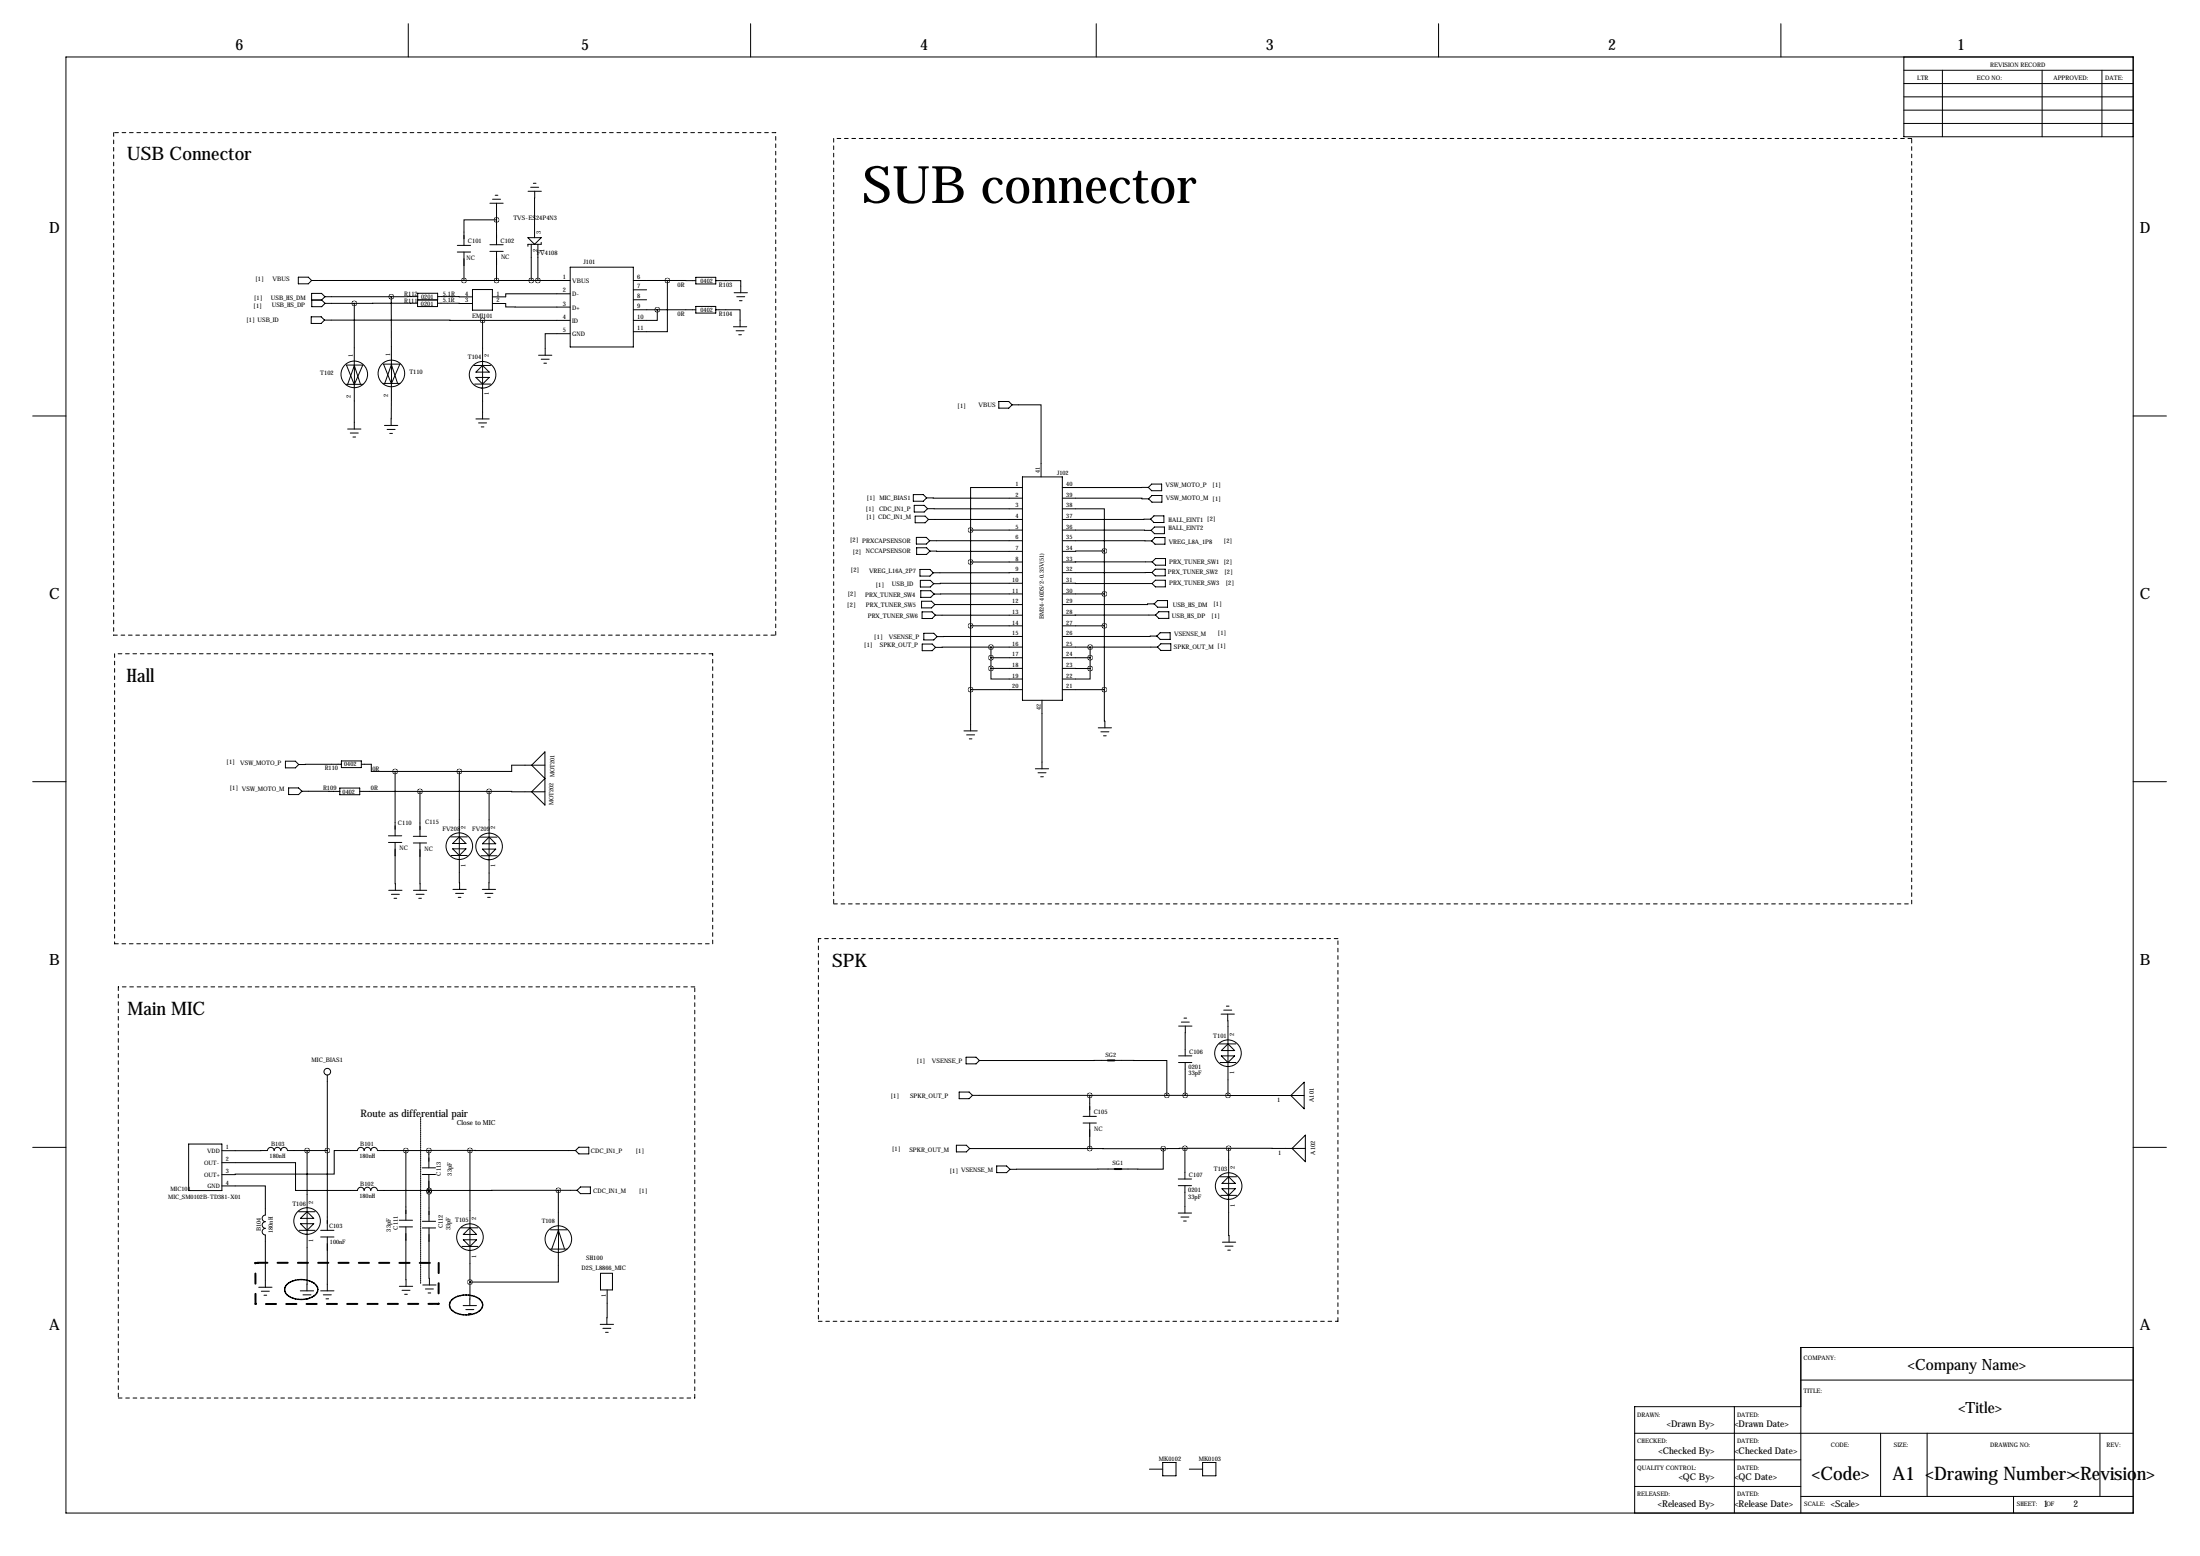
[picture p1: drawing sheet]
<svg xmlns="http://www.w3.org/2000/svg" width="841mm" height="594mm" viewBox="0 0 841 594" stroke-linecap="round" stroke-linejoin="round" font-family="sans-serif">
<path d="M160.7 426.8v63.5" fill="none" stroke="#000" stroke-width=".38" stroke-dasharray=".4 .4"/>
<path d="M109.6 490.7a8.8 8.8 0 0 1 11 0 2.89 2.89 0 0 1-1.4 4.9 8.8 8.8 0 0 1-10.1-1.7 2.6 2.6 0 0 1 .5-3.2zM172.6 496.6a8.8 8.8 0 0 1 11 0 2.89 2.89 0 0 1-1.4 4.9 8.8 8.8 0 0 1-10.1-1.7 2.6 2.6 0 0 1 .5-3.2z" fill="none" stroke="#000" stroke-width=".51"/>
<g fill="none" stroke="#000" stroke-width=".38">
<path d="M156 9.1v12.7M286.8 9.1v12.7M418.9 9.1v12.7M549.7 9.1v12.7M680.5 9.1v12.7M25.2 21.8h789.9v556.2h-789.9zM727.5 26.8h87.6M727.5 31.9h87.6M727.5 21.8v30.4h87.6M727.5 37h87.6M742.2 26.8v25.4M780.3 26.8v25.4"/>
<path d="M803.2 26.8v25.4M727.5 42.1h87.6M727.5 47.2h87.6M187.2 77.6h5.1M188.2 76.1h3.1M189.2 74.6h1M189.7 77.6v15.9M201.8 73.1h5.1M202.8 71.5h3M203.8 70h1M204.3 73.1v17.7M174.8 93.7h5"/>
<path d="M174.8 96.3h5M177.3 96.3v10.9M187.2 93.5h5.1M187.2 96h5.1M189.7 84h-12.4v9.7M189.7 96v11.2M201.7 90.8h5.1l-2.5 2.5zM203 93.3v13.9M205.5 93.3v13.9M206.8 92.6v.7h-5.1v.8M114 105.9h3.8l1.3 1.3-1.3 1.2h-3.8zM119.1 107.2h98.8"/>
<path d="M119.1 114.6v2.6h3.8l1.3-1.3M124.2 113.4h25.3M124.2 113.4l-1.3-1.3h-3.8v2.5h3.8l1.3 1.3M124.2 113.4l-1.3 1.2M124.2 115.9h11.2M135.4 115.9v23.6l2.3 7.2M149.5 113.4l.1 25.7M159.6 115.8l-24.2 .1M159.6 113.3l-10.1 .1M159.6 114.6v-2.6h7.6v2.6h-7.6v2.5h7.6v-2.5M167.2 115.8l13.3 .1M167.2 113.3l13.3 .1"/>
<path d="M180.5 110.6h7.7v7.9h-7.7zM188.2 115.9h5v1.4h24.7M217.9 112.2h-24.7v1.2h-5M217.9 102.1h24.1v30.5h-24.1zM242 107.2h13M242 110.7h5.1M242 114.5h5.1M242 118.3h23.9M251.2 118.3v4.1h-9.2M255 107.2v19.5h-13M255 107.2h10.9M265.9 105.9h7.6v2.6h-7.6z"/>
<path d="M265.9 117.1h7.6v2.5h-7.6zM273.5 118.3h9.3v6.5M273.5 107.2h9.6v4.6M280.5 111.8h5.1M281.5 113.4h3.1M282.5 114.9h1.1M118.9 121h3.8l1.3 1.3-1.3 1.3h-3.8zM124 122.3l60.4 .1M132.3 139.5h6.4M132.4 139.5l3 7.4 3.2-7.4M146.5 139.1h6.4l-3.3 7.5zM149.5 139.1l2.4 7.3"/>
<path d="M181.1 139.6h6.4M184.4 122.4v37.6M184.4 122.4h33.5M184.4 139.6l2.5 2.6h-5zM205.8 135.7h5.1M206.8 137.2h3.1M207.8 138.8h1M217.9 127.5h-9.6v8.2M280.3 124.8h5M281.3 126.4h3M282.3 127.9h1M12.5 158.9h12.7"/>
<path d="M132.3 146.8h6.4M132.8 146.8l2.6-7.2v7.2M135.4 146.8v17.1M146.5 146.5h6.4M147 146.5l2.6-7.3-.1 23.3M181.4 146.7h6.1M181.9 144.2h5l-2.5 2.5zM183.9 148.3h.5M381.7 153.4h3.8l1.2 1.3-1.2 1.2h-3.8zM386.7 154.7h11.1v27.5M815.1 158.9h12.7M132.8 163.9h5.1"/>
<path d="M133.9 165.4h3M134.9 166.9h1M146.9 162.5h5.1M147.9 164.1h3.1M148.9 165.6h1.1M181.9 160h5M182.9 161.6h3M183.9 163.1h1M349 188.9h3.8l1.3 1.3-1.3 1.3h-3.8zM349.4 193.1h3.8l1.2 1.2-1.2 1.3h-3.8zM349.7 197.2h3.8l1.3 1.2-1.3 1.3h-3.8zM354.1 190.2l36.6 .1"/>
<path d="M354.4 194.3l36.3 .1M354.8 198.4h35.9M390.7 186.3h-19.8v16.2M390.7 182.2h15.2v85.3h-15.2zM405.9 194.4h16.1v16.1M405.9 190.3h30.5v.3h2.5M438.8 186.2l-32.9 .1M438.8 186.2l1.3-1.3h3.8v2.6h-3.8zM438.9 190.6l1.3-1.3h3.8v2.5h-3.8zM439.7 198.3l-33.8 .1M440.9 197.1h3.9v2.5h-3.9l-1.2-1.3zM350.2 205.3h3.8l1.2 1.3-1.2 1.2h-3.8z"/>
<path d="M350.3 209.3h3.8l1.2 1.2-1.2 1.3h-3.8zM351.5 217.5h3.8l1.3 1.3-1.3 1.3h-3.8zM355.2 206.6h35.5M355.3 210.5l35.4 .1M370.9 202.5h19.8M370.9 214.7h19.8M370.9 202.5v76.7M390.7 218.8h-34.1M405.9 206.6h34.2M405.9 202.5l34 .1M422 210.5l-16.1 .1M422 210.5v53"/>
<path d="M440.2 218.7l-34.3 .1M440.3 214.6l-34.4 .1M441.1 201.3h3.9v2.6h-3.9l-1.2-1.3zM441.4 205.4h3.8v2.5h-3.8l-1.3-1.3zM441.5 217.4h3.8v2.6h-3.8l-1.3-1.3zM441.6 213.4h3.8v2.5h-3.8l-1.3-1.3zM351.7 221.7h3.8l1.3 1.3-1.3 1.3h-3.8zM351.8 225.7h3.9l1.2 1.2-1.2 1.3h-3.9zM352.1 229.7h3.9l1.2 1.3-1.2 1.2h-3.9zM352.3 233.8h3.9l1.2 1.2-1.2 1.3h-3.9zM357.2 231h33.5M357.4 235h33.3"/>
<path d="M370.9 239.1h19.8M390.7 222.8l-33.9 .2M390.7 226.9h-33.8M405.9 222.8l34.3 .1M405.9 226.9h16.1M405.9 239.1h16.1M440.2 222.9l1.3-1.2h3.8v2.5h-3.8zM441 230.7h-2.5v.3h-32.6M441.6 235h-35.7M441.6 235l1.2-1.3h3.8v2.5h-3.8zM442.3 229.4h3.8v2.6h-3.8l-1.3-1.3zM352.4 246h3.8l1.3 1.3-1.3 1.3h-3.8z"/>
<path d="M353 241.9h3.8l1.3 1.3-1.3 1.3h-3.8zM378.7 247.2l-21.2 .1M378.7 255.3v4.1h12M378.7 247.2h12M378.7 251.3h12M378.7 255.3h12M378.7 247.2v8.1M390.7 243.1l-32.6 .1M405.9 255.3l10.7 .1M405.9 247.2h36.4M405.9 251.3h10.7M416.6 255.4v4h-10.7"/>
<path d="M416.6 247.2v8.2M442.1 243l-36.2 .1M443.3 241.7h3.8v2.6h-3.8l-1.2-1.3zM443.6 245.9h3.8v2.6h-3.8l-1.3-1.3zM368.4 279.2h5M370.9 263.5h19.8M398.2 267.5v26.2M405.9 263.5h16.1M419.7 278h5M420.7 279.6h3M422 263.5l.2 14.5M12.5 298.6h12.7"/>
<path d="M109.1 290.8h3.8l1.2 1.3-1.2 1.2h-3.8zM130.5 292l-16.4 .1M130.5 290.7h7.6v2.5h-7.6zM138.1 292h3.8v2.7h9.1M151 294.7v24.6M151 294.7h24.5M175.5 294.7l.1 45.1M208.2 292.3h-12.7v2.4h-20M208.2 287.2v20.4l-5.1-5.1 5.1-5.1-5.1-5.1zM369.4 280.7h3M370.4 282.3h1M395.6 293.7h5.1"/>
<path d="M396.6 295.2h3.1M397.7 296.7h1M421.7 281.1h1M815.1 298.6h12.7M110.3 301h3.8l1.3 1.3-1.3 1.2h-3.8zM115.4 302.3h14.4M129.8 301.1h7.7v2.5h-7.7zM137.5 302.3h49.4M148.4 319.3h5.1M157.9 319.5h5.1M160.5 302.3v17.2M172.2 319.7h6.4"/>
<path d="M175.5 319.7l2.6 2.5h-5.1zM183.6 319.8h6.3M186.9 302.3l-.1 37.5M186.9 302.3l21.3 .2M186.9 319.8l2.5 2.5h-5zM148.4 321.8h5.1M151 321.8l.1 18.3M157.9 322h5.1M160.5 322v18.1M172.5 326.8h6.1M173 324.3h5.1l-2.6 2.5zM173.1 339.8h5.1"/>
<path d="M175 328.3h.5M183.8 326.9h6.1M184.3 339.8h5.1M184.4 324.4h5l-2.5 2.5zM186.4 328.4h.5M148.5 340.1h5.1M149.6 341.6h3M150.6 343.2h1M158 340.1h5.1M159 341.6h3.1M160 343.2h1M174.1 341.3h3"/>
<path d="M175.1 342.8h1M185.3 341.3h3.1M186.3 342.8h1.1M450.4 392h5.1M451.4 390.5h3.1M452.4 388.9h1M452.9 392v11.4M465.9 398.8h6.4M466.6 387.4h5.1M467.6 385.9h3.1M468.6 384.4h1M469.1 387.4l.1 31.1"/>
<path d="M125.1 410.7v59.3M366.5 417.2h3.8l1.3 1.3-1.3 1.2h-3.8zM369.2 403.9h3.8l1.2 1.2-1.2 1.3h-3.8zM371.6 418.5h97.6M416.4 418.5v8M423.3 405.1h-49.1M425.9 405.1h20v13.4M450.3 403.4h5.1M450.3 405.9h5.1M452.9 405.9v12.6M466.2 405.9h6.1M466.7 403.4h5.1l-2.6 2.5z"/>
<path d="M466.7 401.3l2.5-2.5 2.6 2.5zM468.7 407.4h.5M469.2 418.5h29.1M498.3 413.4v10.2l-5-5.1zM12.5 438.3h12.7M72.1 437.1h12.7v17.7h-12.7zM104.7 439.5a1.27 1.27 0 0 0-1.2-1.2 1.27 1.27 0 0 0-1.3 1.2l-17.4 .1M104.8 439.5a1.27 1.27 0 0 1 1.2-1.2 1.27 1.27 0 0 1 1.3 1.2 1.27 1.27 0 0 1 1.3-1.2 1.27 1.27 0 0 1 1.2 1.2h15.3M117.3 439.5v53.6M139.1 439.5a1.27 1.27 0 0 0-1.2-1.2 1.27 1.27 0 0 0-1.3 1.2h-8.9v9l-42.9 .2M139.1 439.5a1.27 1.27 0 0 1 1.3-1.2 1.27 1.27 0 0 1 1.3 1.2 1.27 1.27 0 0 1 1.3-1.2 1.27 1.27 0 0 1 1.2 1.2h19.7M155.1 439.5v26.7"/>
<path d="M163.9 439.5v6.6M179.6 439.5h-15.7M179.6 439.5v50.3M179.6 439.5h40.3M219.9 439.5l1.3-1.2h3.8v2.5h-3.8zM365.5 437.5h3.8l1.2 1.3-1.2 1.2h-3.8zM370.5 438.8h45.9M413.9 426.5h5M413.9 429h5M416.4 438.8h28.1M416.4 429v9.8M444.5 438.8v7.9l-16-.1"/>
<path d="M452.8 438.7l-8.3 .1M452.8 438.7v11.7M452.8 438.7h16.7M469.5 438.7l.1 35.8M469.5 438.7h29.3M498.8 433.6v10.2l-5.1-5.1zM815.1 438.3h12.7M84.8 453.1h16.6v11.1a1.27 1.27 0 0 0-1.2 1.2 1.27 1.27 0 0 0 1.2 1.3 1.27 1.27 0 0 0-1.2 1.3 1.27 1.27 0 0 0 1.2 1.3 1.27 1.27 0 0 0-1.2 1.2 1.27 1.27 0 0 0 1.2 1.3v20M84.8 444.2h28.1v10.6h23.7M136.6 454.8a1.27 1.27 0 0 1 1.3-1.2 1.27 1.27 0 0 1 1.2 1.2M139.1 454.8a1.27 1.27 0 0 1 1.3-1.2 1.27 1.27 0 0 1 1.3 1.2M141.7 454.8a1.27 1.27 0 0 1 1.3-1.2 1.27 1.27 0 0 1 1.2 1.2h19.8"/>
<path d="M161.3 446.1h5.1M161.3 448.7h5.1M163.9 448.7v6.6M163.9 455.3v11.3M164 454.8l-.1 .5M213.4 454.7l-49.4 .1M213.4 454.7v15.1l2.3 7.3M213.4 454.7h7.1M221.8 453.5h3.8v2.5h-3.8l-1.3-1.3zM380.8 445.4h3.9l1.2 1.3-1.2 1.3h-3.9zM426 446.6l-40.1 .1M450.2 450.4h5.1"/>
<path d="M450.2 453h5.1M452.8 453v10.4M466.2 449.5h6.3M466.4 456.7h6.1M467 452.1l2.5-2.6 2.5 2.6zM467 454.1h5l-2.5 2.6zM469 458.2h.5M114 462.9h6.4M114.3 470h6.1M114.8 467.5h5.1l-2.6 2.5zM116.8 471.5h.5M117.3 462.9l2.6 2.5h-5.1z"/>
<path d="M122.5 470h5.1M122.5 472.6h5.1M125.1 472.6v20.5M152.6 466.2h5M152.6 468.7h5M155.1 468.7v22.7M161.4 466.6h5.1M161.4 469.1h5.1M163.9 469.1l.2 21.8M176.3 469.1h6.3M176.5 476.2h6.1M177 473.6h5.1l-2.5 2.6z"/>
<path d="M179.1 477.7h.5M179.6 469.1l2.5 2.5h-5.1zM210.3 469.8h6.4M210.3 477.2h6.4M210.8 477.2l2.6-7.3v7.3M213.4 477.2v12.6h-33.8M450.2 463.4h5.1M451.3 464.9h3M452.3 466.5h1M467.1 474.5h5.1M468.1 476.1h3.1M469.1 477.6h1.1"/>
<path d="M98.9 491.8h5M99.9 493.3h3M100.9 494.8h1M114.8 493.1h5M115.8 494.7h3M116.8 496.2h1M122.5 493.1h5.1M123.5 494.7h3.1M124.6 496.2h1M152.6 491.4h5.1M153.6 492.9h3.1M154.6 494.5h1.1"/>
<path d="M161.5 490.9h5.1M162.6 492.4h3M163.6 493.9h1M177 498.8h5.1M179.6 489.8l-.1 9M229.5 486.4h4.5v6.4h-4.5zM232 492.8l-.1 13.1M178 500.3h3.1M179 501.8h1M229.4 505.9h5M230.4 507.5h3M231.4 509h1"/>
<path d="M815.1 514.8h-127v63.2M662.7 537.4v40.6M688.1 527.2h127M688.1 537.4h-63.5v40.6M444.3 558.7h5.1v5.1h-5.1zM459.5 558.7h5.1v5.1h-5.1zM624.6 547.5h190.5M624.6 557.7h63.5M718.6 547.5v24.2M736.4 547.5v24.2M802.4 547.5v24.2M439.2 561.3h5.1"/>
<path d="M454.5 561.3h5M624.6 567.9h63.5M688.1 571.7h127M769.4 571.7v6.3"/>
<circle cx="135.4" cy="143" r="5.1"/>
<circle cx="149.6" cy="142.7" r="5.1"/>
<circle cx="184.4" cy="143.2" r="5.1"/>
<circle cx="175.5" cy="323.3" r="5.1"/>
<circle cx="186.9" cy="323.4" r="5.1"/>
<circle cx="125.1" cy="409.4" r="1.27"/>
<circle cx="469.2" cy="402.4" r="5.1"/>
<circle cx="469.5" cy="453.1" r="5.1"/>
<circle cx="117.3" cy="466.5" r="5.1"/>
<circle cx="179.6" cy="472.6" r="5.1"/>
<circle cx="213.4" cy="473.4" r="5.1"/>
</g>
<g fill="none" stroke="#000" stroke-width=".38" stroke-dasharray="1.4 1.4">
<path d="M43.4 50.7v191.9M296.4 50.7h-253M318.6 52.9v292.4M730.5 52.9h-411.9M43.4 242.6h253M43.8 249.8v110.7M272.3 249.8h-228.5M296.4 242.6v-191.9M312.7 358.6v146.2M318.6 345.3h411.9M511.3 358.6h-198.6M730.5 345.3v-292.4"/>
<path d="M43.8 360.5h228.5M45.2 377v157.1M265.5 377h-220.3M272.3 360.5v-110.7M312.7 504.8h198.6M511.3 504.8v-146.2M45.2 534.1h220.3M265.5 534.1v-157.1"/>
</g>
<path d="M97.6 482.5h.8M97.6 498.2v-15.7M98.3 482.4l69.3 .1M167.6 498.1l-70 .1M167.6 482.5v15.6" fill="none" stroke="#000" stroke-width=".76" stroke-dasharray="3.9 3.9"/>
<path d="M423.3 405.1h2.6M426 446.6h2.5" fill="none" stroke="#000" stroke-width=".76"/>
<path d="M452.7 438.7a.07 .07 0 0 0 .1 0 .07 .07 0 0 0-.1 0zM452.8 418.5a.1 .1 0 0 0 .2 0 .1 .1 0 0 0-.2 0zM416.3 438.8a.1 .1 0 0 0 .2 0 .1 .1 0 0 0-.2 0zM416.3 418.5a.1 .1 0 0 0 .2 0 .1 .1 0 0 0-.2 0zM163.8 439.5a.07 .07 0 0 0 .1 0 .07 .07 0 0 0-.1 0zM163.9 454.8a.1 .1 0 0 0 .2 0 .1 .1 0 0 0-.2 0zM163.9 455.3a.07 .07 0 0 0 .1 0 .07 .07 0 0 0-.1 0zM155 439.5a.1 .1 0 0 0 .2 0 .1 .1 0 0 0-.2 0zM189.7 84a.07 .07 0 0 0 .1 0 .07 .07 0 0 0-.1 0zM189.7 107.2a.07 .07 0 0 0 .1 0 .07 .07 0 0 0-.1 0zM177.2 107.2a.1 .1 0 0 0 .2 0 .1 .1 0 0 0-.2 0zM125 439.5a.07 .07 0 0 0 .1 0 .07 .07 0 0 0-.1 0zM445.8 418.5a.07 .07 0 0 0 .1 0 .07 .07 0 0 0-.1 0zM444.4 438.8a.1 .1 0 0 0 .2 0 .1 .1 0 0 0-.2 0zM150.9 294.7a.07 .07 0 0 0 .1 0 .07 .07 0 0 0-.1 0zM160.4 302.3a.07 .07 0 0 0 .1 0 .07 .07 0 0 0-.1 0zM254.9 107.2a.1 .1 0 0 0 .2 0 .1 .1 0 0 0-.2 0zM251.1 118.3a.07 .07 0 0 0 .1 0 .07 .07 0 0 0-.1 0zM184.3 122.4a.1 .1 0 0 0 .2 0 .1 .1 0 0 0-.2 0zM179.5 439.5a.07 .07 0 0 0 .1 0 .07 .07 0 0 0-.1 0zM117.3 439.5a.07 .07 0 0 0 .1 0 .07 .07 0 0 0-.1 0zM370.8 202.5a.1 .1 0 0 0 .2 0 .1 .1 0 0 0-.2 0zM370.8 239.1a.1 .1 0 0 0 .2 0 .1 .1 0 0 0-.2 0zM378.6 247.2a.07 .07 0 0 0 .1 0 .07 .07 0 0 0-.1 0zM378.6 255.3a.07 .07 0 0 0 .1 0 .07 .07 0 0 0-.1 0zM378.6 251.3a.07 .07 0 0 0 .1 0 .07 .07 0 0 0-.1 0zM370.8 263.5a.1 .1 0 0 0 .2 0 .1 .1 0 0 0-.2 0zM416.5 247.2a.07 .07 0 0 0 .1 0 .07 .07 0 0 0-.1 0zM416.5 251.3a.07 .07 0 0 0 .1 0 .07 .07 0 0 0-.1 0zM416.5 255.4a.07 .07 0 0 0 .1 0 .07 .07 0 0 0-.1 0zM421.9 263.5a.1 .1 0 0 0 .2 0 .1 .1 0 0 0-.2 0zM421.9 239.1a.1 .1 0 0 0 .2 0 .1 .1 0 0 0-.2 0zM421.9 226.9a.1 .1 0 0 0 .2 0 .1 .1 0 0 0-.2 0zM370.8 214.7a.1 .1 0 0 0 .2 0 .1 .1 0 0 0-.2 0zM469.2 418.5a.07 .07 0 0 0 .1 0 .07 .07 0 0 0-.1 0zM469.4 438.7a.1 .1 0 0 0 .2 0 .1 .1 0 0 0-.2 0zM186.8 302.3a.1 .1 0 0 0 .2 0 .1 .1 0 0 0-.2 0zM175.4 294.7a.1 .1 0 0 0 .2 0 .1 .1 0 0 0-.2 0zM421.9 210.5a.1 .1 0 0 0 .2 0 .1 .1 0 0 0-.2 0zM179.5 489.8a.07 .07 0 0 0 .1 0 .07 .07 0 0 0-.1 0zM149.4 113.4a.1 .1 0 0 0 .2 0 .1 .1 0 0 0-.2 0zM213.3 454.7a.07 .07 0 0 0 .1 0 .07 .07 0 0 0-.1 0zM202.9 107.2a.1 .1 0 0 0 .2 0 .1 .1 0 0 0-.2 0zM205.5 107.2a.07 .07 0 0 0 .1 0 .07 .07 0 0 0-.1 0zM135.3 115.9a.1 .1 0 0 0 .2 0 .1 .1 0 0 0-.2 0z" fill="#000" stroke="#000" stroke-width="1.9"/>
<text font-size="19.7" x="329.5" y="77.5">SUB connector</text>
<g font-size="7.1">
<text x="48.5" y="61.3">USB Connector</text>
<text x="48.4" y="260.4">Hall</text>
<text x="318" y="369.4">SPK</text>
<text x="48.8" y="387.9">Main MIC</text>
<text x="692.4" y="565.6">&lt;Code&gt;</text>
<text x="723.2" y="565.6">A1 &lt;Drawing Number&gt;&lt;Revision&gt;</text>
</g>
<g font-size="5.9">
<text x="90" y="19.2">6</text>
<text x="222" y="19.2">5</text>
<text x="351.6" y="19.2">4</text>
<text x="483.7" y="19.2">3</text>
<text x="614.5" y="19.2">2</text>
<text x="747.8" y="19.2">1</text>
<text x="18.8" y="89.1">D</text>
<text x="817.7" y="89.1">D</text>
<text x="18.8" y="228.8">C</text>
<text x="817.7" y="228.8">C</text>
<text x="18.8" y="368.5">B</text>
<text x="817.7" y="368.5">B</text>
<text x="18.8" y="508.2">A</text>
<text x="817.7" y="508.2">A</text>
<text x="729.1" y="523.2">&lt;Company Name&gt;</text>
<text x="748.4" y="539.7">&lt;Title&gt;</text>
</g>
<text font-size="4" x="137.8" y="426.8">Route as differential pair</text>
<g font-size="3.6">
<text x="637" y="545.1">&lt;Drawn By&gt;</text>
<text x="662.7" y="545.1">&lt;Drawn Date&gt;</text>
<text x="633.7" y="555.3">&lt;Checked By&gt;</text>
<text x="662.7" y="555.3">&lt;Checked Date&gt;</text>
<text x="641.5" y="565.5">&lt;QC By&gt;</text>
<text x="662.7" y="565.5">&lt;QC Date&gt;</text>
<text x="633.5" y="575.6">&lt;Released By&gt;</text>
<text x="662.7" y="575.6">&lt;Release Date&gt;</text>
<text x="699.6" y="575.6">&lt;Scale&gt;</text>
<text x="780.8" y="575.6">1</text>
<text x="792.3" y="575.6">2</text>
</g>
<text font-size="2.6" x="174.6" y="429.9">Close to MIC</text>
<g font-size="2.4">
<text x="760.5" y="25.6">REVISION RECORD</text>
<text x="732.6" y="30.7">LTR</text>
<text x="755.4" y="30.7">ECO NO:</text>
<text x="784.7" y="30.7">APPROVED:</text>
<text x="804.5" y="30.7">DATE:</text>
<text x="196.2" y="83.9">TVS-ES24P4N3</text>
<text x="206.6" y="89.3" transform="rotate(-90 206.6 89.3)">3</text>
<text x="178.8" y="93">C101</text>
<text x="191.3" y="92.7">C102</text>
<text x="178.3" y="99.2">NC</text>
<text x="191.5" y="98.9">NC</text>
<text x="205.1" y="97.2">FV4108</text>
<text x="205.4" y="96.1" transform="rotate(-90 205.4 96.1)">2</text>
<text x="207.9" y="96.1" transform="rotate(-90 207.9 96.1)">1</text>
<text x="222.9" y="100.8">J101</text>
<text x="97.5" y="107.3">[1]</text>
<text x="104.2" y="107.5">VBUS</text>
<text x="215.1" y="106.6">1</text>
<text x="243.5" y="106.6">6</text>
<text x="154.5" y="113">R112</text>
<text x="169.2" y="113">5.1R</text>
<text x="177.8" y="112.9">4</text>
<text x="189.7" y="112.9">1</text>
<text x="215.1" y="111.7">2</text>
<text x="218.6" y="108.1">VBUS</text>
<text x="218.6" y="113.2">D-</text>
<text x="243.5" y="110.2">7</text>
<text x="258.9" y="109.7">0R</text>
<text x="274.7" y="109.6">R103</text>
<text x="96.8" y="117.7">[1]</text>
<text x="97" y="114.7">[1]</text>
<text x="103.5" y="114.8">USB_HS_DM</text>
<text x="103.9" y="117.3">USB_HS_DP</text>
<text x="154.4" y="115.6">R111</text>
<text x="160.8" y="116.9">0201</text>
<text x="160.9" y="114.3">0201</text>
<text x="169.2" y="115.5">5.1R</text>
<text x="177.8" y="115.4">3</text>
<text x="189.7" y="115.4">2</text>
<text x="215.1" y="116.8">3</text>
<text x="218.6" y="118.2">D+</text>
<text x="243.5" y="114">8</text>
<text x="243.5" y="117.8">9</text>
<text x="94" y="123">[1] USB_ID</text>
<text x="180.4" y="121.4">EMI101</text>
<text x="215.1" y="121.9">4</text>
<text x="218.6" y="123.3">ID</text>
<text x="243.5" y="121.9">10</text>
<text x="258.9" y="120.8">0R</text>
<text x="274.7" y="120.7">R104</text>
<text x="215.1" y="127">5</text>
<text x="218.6" y="128.4">GND</text>
<text x="243.5" y="126.2">11</text>
<text x="134.9" y="136.4" transform="rotate(-90 134.9 136.4)">1</text>
<text x="149" y="136.1" transform="rotate(-90 149 136.1)">1</text>
<text x="178.8" y="137.3">T104</text>
<text x="186.8" y="136.6" transform="rotate(-90 186.8 136.6)">2</text>
<text x="122.4" y="143.1">T102</text>
<text x="156.4" y="142.8">T110</text>
<text x="134.1" y="151.9" transform="rotate(-90 134.1 151.9)">2</text>
<text x="148.3" y="151.5" transform="rotate(-90 148.3 151.5)">2</text>
<text x="186.8" y="151" transform="rotate(-90 186.8 151)">1</text>
<text x="365.8" y="155.8">[1]</text>
<text x="374" y="155.6">VBUS</text>
<text x="331.1" y="191.1">[1] MIC_BIAS1</text>
<text x="445.4" y="186.2">VSW_MOTO_P</text>
<text x="445.5" y="191.2">VSW_MOTO_M [1]</text>
<text x="463.2" y="186.1">[1]</text>
<text x="330.8" y="195.1">[1]</text>
<text x="335.9" y="195.2">CDC_IN1_P</text>
<text x="331" y="198.4">[1] CDC_IN1_M</text>
<text x="446.5" y="202.6">HALL_EINT2</text>
<text x="446.5" y="199.3">HALL_EINT1 [2]</text>
<text x="324.7" y="207.2">[2] PRXCAPSENSOR</text>
<text x="446.6" y="207.6">VREG_L8A_1P8</text>
<text x="467.6" y="207.5">[2]</text>
<text x="325.8" y="211.5">[2]</text>
<text x="330.9" y="211.4">NCCAPSENSOR</text>
<text x="446.8" y="215.5">PRX_TUNER_SW1 [2]</text>
<text x="325" y="218.6">[2]</text>
<text x="332.1" y="218.8">VREG_L16A_2P7</text>
<text x="446.3" y="219.3">PRX_TUNER_SW2</text>
<text x="467.8" y="219.4">[2]</text>
<text x="323.8" y="227.5">[2]</text>
<text x="330.7" y="228">PRX_TUNER_SW4</text>
<text x="334.5" y="224.1">[1]</text>
<text x="340.8" y="223.9">USB_ID</text>
<text x="446.8" y="223.6">PRX_TUNER_SW3</text>
<text x="468.3" y="223.5">[2]</text>
<text x="323.7" y="231.9">[2]</text>
<text x="330.9" y="232">PRX_TUNER_SW5</text>
<text x="448.2" y="231.8">USB_HS_DM</text>
<text x="463.6" y="231.7">[1]</text>
<text x="331.6" y="236.1">PRX_TUNER_SW6</text>
<text x="447.8" y="236.1">USB_HS_DP</text>
<text x="462.8" y="236">[1]</text>
<text x="334" y="244">[1]</text>
<text x="339.6" y="244.2">VSENSE_P</text>
<text x="448.7" y="243">VSENSE_M</text>
<text x="465.2" y="242.6">[1]</text>
<text x="330.1" y="247.4">[1]</text>
<text x="336.2" y="247.3">SPKR_OUT_P</text>
<text x="448.6" y="248">SPKR_OUT_M [1]</text>
<text x="86.5" y="292">[1]</text>
<text x="91.8" y="292.1">VSW_MOTO_P</text>
<text x="124.1" y="294.3">R110</text>
<text x="142.3" y="294.4">0R</text>
<text x="87.6" y="301.9">[1] VSW_MOTO_M</text>
<text x="123.5" y="301.8">R109</text>
<text x="141.7" y="301.7">0R</text>
<text x="152" y="315">C110</text>
<text x="162.5" y="314.7">C115</text>
<text x="169.1" y="317.4">FV208</text>
<text x="177.9" y="316.7" transform="rotate(-90 177.9 316.7)">2</text>
<text x="180.4" y="317.5">FV209</text>
<text x="189.3" y="316.8" transform="rotate(-90 189.3 316.8)">2</text>
<text x="152.7" y="324.7">NC</text>
<text x="162.2" y="324.9">NC</text>
<text x="177.9" y="331.1" transform="rotate(-90 177.9 331.1)">1</text>
<text x="189.3" y="331.2" transform="rotate(-90 189.3 331.2)">1</text>
<text x="471.6" y="395.8" transform="rotate(-90 471.6 395.8)">2</text>
<text x="463.6" y="396.5">T101</text>
<text x="119.1" y="405.6">MIC_BIAS1</text>
<text x="350.2" y="406">[1]</text>
<text x="356.1" y="406">VSENSE_P</text>
<text x="454.4" y="402.6">C106</text>
<text x="454.2" y="408.5">0201</text>
<text x="454.2" y="410.8">33pF</text>
<text x="471.6" y="410.2" transform="rotate(-90 471.6 410.2)">1</text>
<text x="340.2" y="419.6">[1]</text>
<text x="347.7" y="419.5">SPKR_OUT_P</text>
<text x="417.9" y="425.7">C105</text>
<text x="488" y="420.9">1</text>
<text x="502" y="420.9" transform="rotate(-90 502 420.9)">A101</text>
<text x="418.1" y="431.9">NC</text>
<text x="225.8" y="440.6">CDC_IN1_P</text>
<text x="242.8" y="440.6">[1]</text>
<text x="340.8" y="439.8">[1]</text>
<text x="347.5" y="439.9">SPKR_OUT_M</text>
<text x="488.4" y="441.1">1</text>
<text x="502.5" y="441.1" transform="rotate(-90 502.5 441.1)">A102</text>
<text x="168.5" y="449.1" transform="rotate(-90 168.5 449.1)">C113</text>
<text x="172.7" y="449.1" transform="rotate(-90 172.7 449.1)">33pF</text>
<text x="362.8" y="448.1">[1] VSENSE_M</text>
<text x="454.3" y="449.7">C107</text>
<text x="463.9" y="447.3">T103</text>
<text x="471.9" y="446.5" transform="rotate(-90 471.9 446.5)">2</text>
<text x="226.7" y="455.7">CDC_IN1_M</text>
<text x="244.1" y="455.6">[1]</text>
<text x="454.1" y="455.5">0201</text>
<text x="111.7" y="460.6">T106</text>
<text x="119.7" y="459.9" transform="rotate(-90 119.7 459.9)">2</text>
<text x="454.1" y="457.9">33pF</text>
<text x="471.9" y="460.9" transform="rotate(-90 471.9 460.9)">1</text>
<text x="173.9" y="466.8">T105</text>
<text x="182" y="466" transform="rotate(-90 182 466)">2</text>
<text x="149.3" y="470.5" transform="rotate(-90 149.3 470.5)">33pF</text>
<text x="152" y="469.7" transform="rotate(-90 152 469.7)">C111</text>
<text x="169.3" y="469.2" transform="rotate(-90 169.3 469.2)">C112</text>
<text x="172.1" y="470" transform="rotate(-90 172.1 470)">33pF</text>
<text x="119.7" y="474.3" transform="rotate(-90 119.7 474.3)">1</text>
<text x="182" y="480.4" transform="rotate(-90 182 480.4)">1</text>
<text x="222.2" y="485.2">D2S_L8866_MIC</text>
<text x="224" y="481.3">SH100</text>
<text x="231.5" y="495.5" transform="rotate(-90 231.5 495.5)">1</text>
<text x="689.2" y="519.6">COMPANY:</text>
<text x="689.2" y="532.3">TITLE:</text>
<text x="625.7" y="541.2">DRAWN:</text>
<text x="663.8" y="541.2">DATED:</text>
<text x="625.7" y="551.4">CHECKED:</text>
<text x="663.8" y="551.4">DATED:</text>
<text x="699.6" y="552.6">CODE:</text>
<text x="723.7" y="552.6">SIZE:</text>
<text x="760.5" y="552.6">DRAWING NO:</text>
<text x="805" y="552.6">REV:</text>
<text x="442.8" y="558.2">MK0102</text>
<text x="458.1" y="558.2">MK0103</text>
<text x="625.7" y="561.5">QUALITY CONTROL:</text>
<text x="663.8" y="561.5">DATED:</text>
<text x="625.7" y="571.7">RELEASED:</text>
<text x="663.8" y="571.7">DATED:</text>
<text x="689.4" y="575.5">SCALE:</text>
<text x="770.7" y="575.5">SHEET:</text>
<text x="782" y="575.5">OF</text>
</g>
<g font-size="2.3">
<text x="267.7" y="108.1">0402</text>
<text x="267.7" y="119.2">0402</text>
<text x="388" y="185.7">1</text>
<text x="397.3" y="180.7" transform="rotate(-90 397.3 180.7)">41</text>
<text x="403.9" y="181.4">J102</text>
<text x="407.5" y="185.7">40</text>
<text x="388" y="189.8">2</text>
<text x="407.5" y="189.8">39</text>
<text x="388" y="193.9">3</text>
<text x="388" y="197.9">4</text>
<text x="407.5" y="193.9">38</text>
<text x="407.5" y="197.9">37</text>
<text x="388" y="202">5</text>
<text x="407.5" y="202">36</text>
<text x="388" y="206.1">6</text>
<text x="407.5" y="206.1">35</text>
<text x="388" y="210.1">7</text>
<text x="388" y="214.2">8</text>
<text x="407.5" y="210.1">34</text>
<text x="407.5" y="214.2">33</text>
<text x="388" y="218.3">9</text>
<text x="407.5" y="218.3">32</text>
<text x="386.8" y="222.3">10</text>
<text x="386.8" y="226.4">11</text>
<text x="407.5" y="222.3">31</text>
<text x="407.5" y="226.4">30</text>
<text x="386.8" y="230.4">12</text>
<text x="407.5" y="230.4">29</text>
<text x="386.8" y="234.5">13</text>
<text x="386.8" y="238.6">14</text>
<text x="398.9" y="236.5" transform="rotate(-90 398.9 236.5)">BM24-40DS/2-0.35V(51)</text>
<text x="407.5" y="234.5">28</text>
<text x="407.5" y="238.6">27</text>
<text x="386.8" y="242.6">15</text>
<text x="407.5" y="242.6">26</text>
<text x="386.8" y="246.7">16</text>
<text x="386.8" y="250.8">17</text>
<text x="407.5" y="246.7">25</text>
<text x="407.5" y="250.8">24</text>
<text x="386.8" y="254.8">18</text>
<text x="407.5" y="254.8">23</text>
<text x="386.8" y="258.9">19</text>
<text x="386.8" y="263">20</text>
<text x="407.5" y="258.9">22</text>
<text x="407.5" y="263">21</text>
<text x="397.7" y="271.4" transform="rotate(-90 397.7 271.4)">42</text>
<text x="131.5" y="292.8">0402</text>
<text x="211.9" y="297" transform="rotate(-90 211.9 297)">MOT201</text>
<text x="130.9" y="303.3">0402</text>
<text x="211.6" y="307.6" transform="rotate(-90 211.6 307.6)">MOT202</text>
<text x="422.5" y="403.7">SG2</text>
<text x="103.6" y="437.8">B103</text>
<text x="137.7" y="437.8">B101</text>
<text x="79.1" y="440.5">VDD</text>
<text x="86.3" y="439.1">1</text>
<text x="86.3" y="443.7">2</text>
<text x="103" y="442.4">180nH</text>
<text x="137.3" y="442.4">180nH</text>
<text x="78" y="445.1">OUT-</text>
<text x="78" y="449.6">OUT+</text>
<text x="86.3" y="448.2">3</text>
<text x="425.1" y="445.2">SG1</text>
<text x="65.1" y="455.1">MIC101</text>
<text x="79.3" y="454">GND</text>
<text x="86.3" y="452.5">4</text>
<text x="137.7" y="453">B102</text>
<text x="64.3" y="458.2">MIC_SM0102B-TD381-X01</text>
<text x="137.3" y="457.7">180nH</text>
<text x="207" y="467.1">T108</text>
<text x="99.6" y="470.4" transform="rotate(-90 99.6 470.4)">B104</text>
<text x="104.3" y="471" transform="rotate(-90 104.3 471)">180nH</text>
<text x="125.7" y="469">C103</text>
<text x="126.1" y="475.4">100nF</text>
</g>
</svg>
